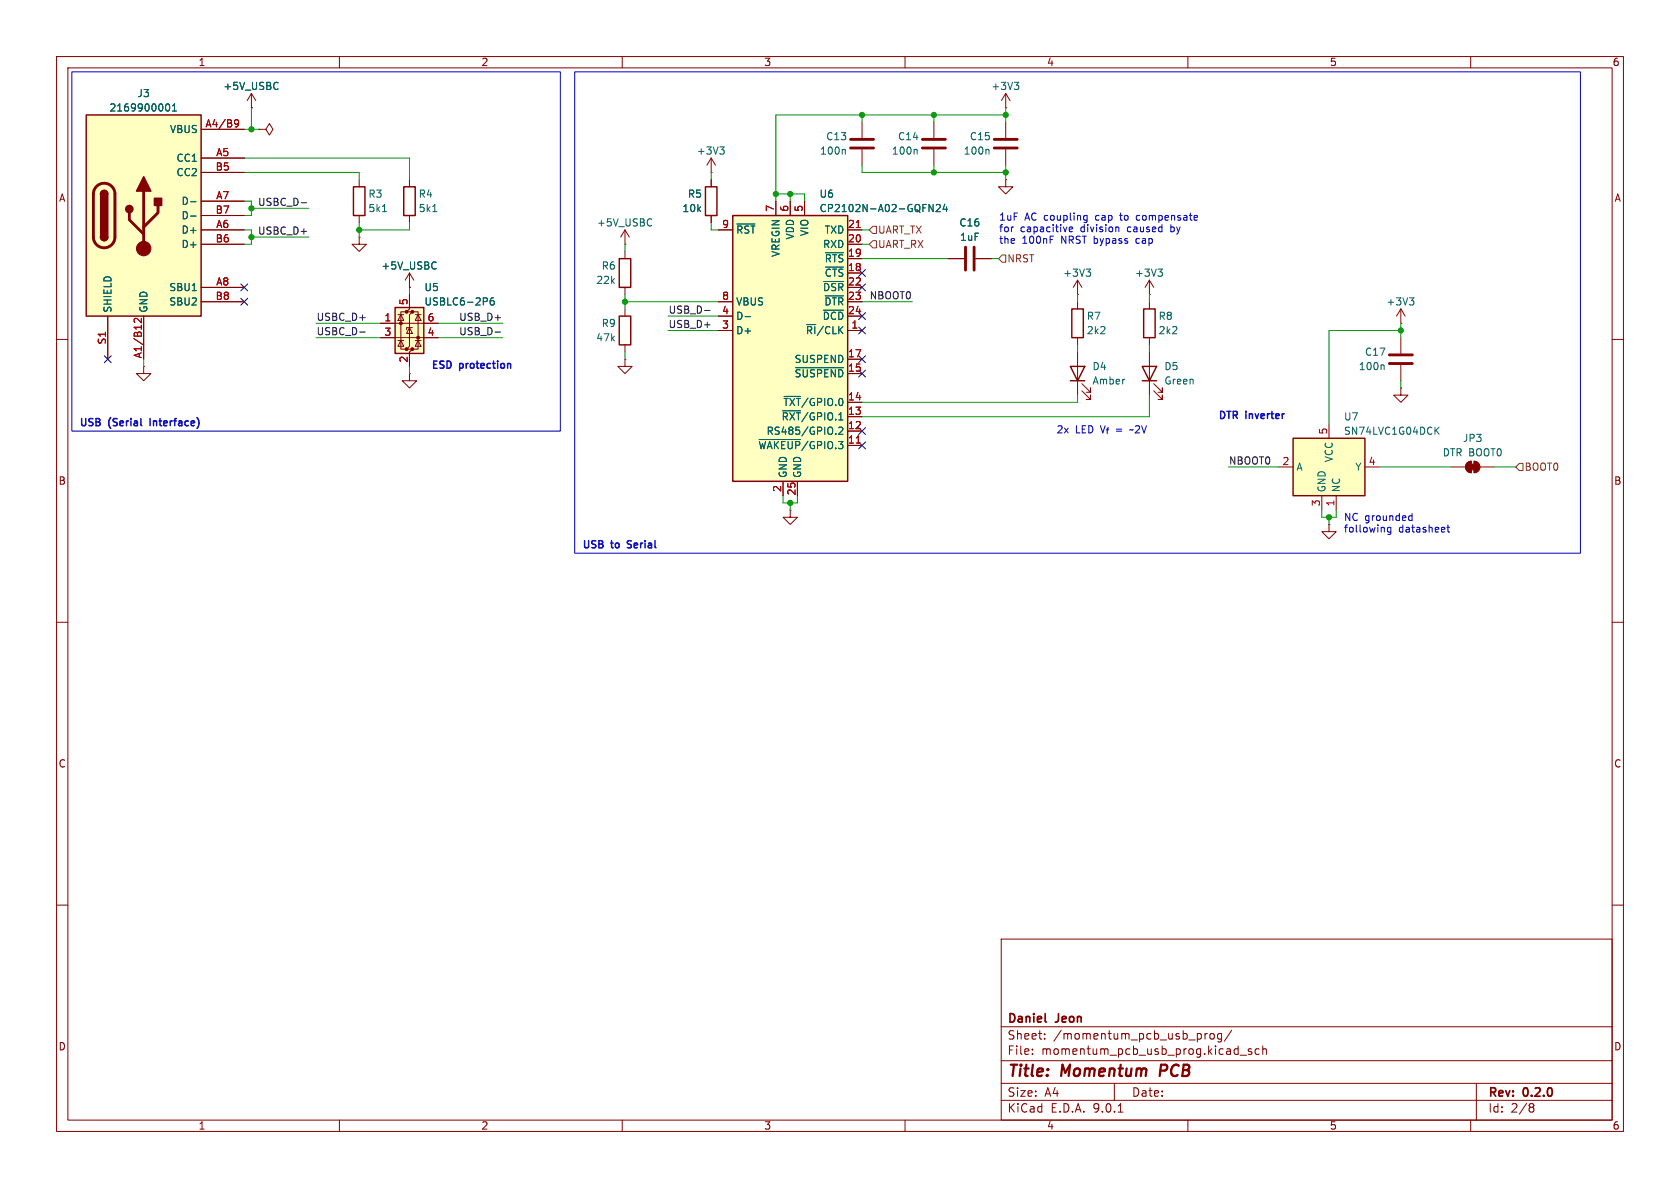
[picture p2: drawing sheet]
<svg xmlns="http://www.w3.org/2000/svg" width="297mm" height="210mm" viewBox="0 0 297 210" stroke-linecap="round" stroke-linejoin="round" font-family="sans-serif">
<g fill="none" stroke="#840000" stroke-width=".18">
<path d="M10 10h277v190h-277zM12 12h273v186h-273zM60 10v2M110 10v2M160 10v2M210 10v2M260 10v2M125.7 30.5h.1M125.7 27.9l-.7 1.3M125.7 27.9l.8 1.3M125.7 27.9v2.6M152.4 21.6v2.8"/>
<path d="M152.4 26.4v2.8M177.8 21.6v2.8M177.8 26.4v2.8M63.5 41.9v1.3h1.3l-1.3 1.3-1.3-1.3h1.3M63.5 41.9h.1M247.6 57.2h.1M247.6 54.6v2.6M247.6 59.7v2.8M247.6 54.6l-.7 1.3M247.6 54.6l.8 1.3M10 60h2M247.6 68.6v1.3h1.3l-1.3 1.2-1.2-1.2h1.2"/>
<path d="M247.6 68.6h.1M247.6 64.5v2.8M285 60h2M139.7 90.2v1.2h1.3l-1.3 1.3-1.3-1.3h1.3M139.7 90.2h.1M234.9 92.7v1.3h1.3l-1.3 1.3-1.2-1.3h1.2M234.9 92.7h.1M10 110h2M285 110h2M10 160h2M177 166h108v32h-108zM285 160h2"/>
<path d="M60 198v2M110 198v2M160 198v2M177 194.5h108M177 191.5h108M177 187.5h108M177 181.5h108M182.5 186.3v.1M182.5 185.5v.1M184.7 183.6v.1M184.7 182.8v.1M197 191.5v3"/>
<path d="M197.7 196.6h.8M210 198v2M213 182.7v1M213.5 182.7l-.3 .1-.2 .2M214 182.8l.4-.1 .3 .3v.4l-.3 .3-.4-.1-.1-.2v-.4zM216 182.8l-.5-.1-.3 .3v.4l.2 .2h.6M216 182.7v1.2l-.3 .3-.4-.1M217.7 182.1l-1.2 2M219.2 186.5h1.2M221.2 185.5l-.3-.1-.2 .2v.2l.5 .2v.3h-.5M222.6 185.5l-.4-.1-.3 .3v.4l.1 .2h.6M223.2 185.5l.3-.1 .3 .1 .1 .9"/>
<path d="M223.2 184.9v1.5M260 198v2M261 191.5v6.5M270.6 195.1l.4 .1 .2 .2-.3 .3M270.6 195.7h.3M270.9 195.7l.2 .2 .1 .4-.2 .2-.4 .1"/>
</g>
<path d="M205.3 188.2l-.3 2" fill="none" stroke="#840000" stroke-width=".4"/>
<path d="M184.8 180.6l.2 .1" fill="none" stroke="#840000" stroke-width=".3"/>
<path d="M127.2 26h.8l-.4 .5M127.8 26.5l.2 .2v.3l-.2 .2M149.3 26.4l.1 .2v.6M174.7 26.4l.1 .2v.6M249.2 52.6h.7l-.4 .5M249.7 53.1l.2 .3v.3l-.2 .2M244.5 64.5l.2 .2v.6" fill="none" stroke="#006464" stroke-width=".18"/>
<path d="M150.4 26.2h4M150.4 24.6h4M175.8 26.2h4M175.8 24.6h4M245.6 64.3h4.1M245.6 62.7h4.1" fill="none" stroke="#840000" stroke-width=".51"/>
<path d="M228.6 77.5h12.7v10.1h-12.7z" fill="#ffffc2"/>
<path d="M228.6 77.5h12.7v10.1h-12.7z" fill="none" stroke="#840000" stroke-width=".25"/>
<path d="M72.4 50.8h.1M72.4 48.3l-.8 1.2M72.4 48.3l.8 1.2M72.4 48.3v2.5M234.9 74.9v2.6M226.1 82.6h2.5M233.7 87.6v2.6M236.2 87.6v2.6M241.3 82.6h2.5" fill="none" stroke="#840000" stroke-width=".18"/>
<path d="M76.9 46.3l.2 .1M77.1 47.4l-.2 .2M253.9 76.1l.5 .7M254.4 75.5l-.7 .7" fill="none" stroke="#006464" stroke-width=".18"/>
<path d="M129.5 38.1h20.4v47h-20.4z" fill="#ffffc2"/>
<path d="M62.5 33h2v5.1h-2zM71.4 33h2v5.1h-2zM124.7 33h2v5.1h-2zM129.5 38.1h20.4v47h-20.4zM109.5 45.7h2v5.1h-2z" fill="none" stroke="#840000" stroke-width=".25"/>
<g fill="none" stroke="#840000" stroke-width=".18">
<path d="M63.5 31.8v1.2M63.5 38.1v1.3M72.4 31.8v1.2M72.4 38.1v1.3M125.7 31.8v1.2M125.7 38.1v1.3M137.2 35.6v2.5M139.7 35.6v2.5M142.2 35.6v2.5M110.5 43.2h.1M110.5 40.6v2.6M110.5 44.5v1.2"/>
<path d="M110.5 50.8v1.3M110.5 40.6l-.8 1.3M110.5 40.6l.8 1.3M127 40.6h2.5M127 53.3h2.5M127 55.9h2.5M127 58.4h2.5M149.9 40.6h2.5M149.9 53.3h2.5M149.9 55.9h2.5M149.9 58.4h2.5M149.9 43.2h2.5"/>
<path d="M149.9 45.7h2.5M149.9 48.3h2.5M149.9 50.8h2.5M167.6 45.7h2.8M172.5 45.7h2.8M72.4 66v1.3h1.3l-1.3 1.3-1.3-1.3h1.3M72.4 66h.1M149.9 63.5h2.5M149.9 66h2.5M149.9 71.1h2.5M149.9 73.7h2.5M149.9 76.2h2.5"/>
<path d="M149.9 78.7h2.5M138.4 85.1v2.5M141 85.1v2.5"/>
</g>
<g fill="none" stroke="#006464" stroke-width=".18">
<path d="M67.6 37.4h.7M76.5 37.4h.7M115 38.7l.2 .1M115.2 39.8l-.2 .1M130.3 39.6h3.2M164.2 36.1l.8 1.3v-1.3M165.5 36.3l.5-.2 .2 .4-.7 .9h.7M167 36.1l-.3 .9h.8M167.3 36.6v.8M131.7 56h1M145.6 54.8h3.5M145.6 49.8h3.5"/>
<path d="M145.9 52.3h3.2M145.9 44.7h3.2M145.9 47.2h3.2M134.2 77.7h7.3M138.3 72.6h3.2M138.6 70.1h2.9M140.6 65h8.5M147.7 76.7v.1M148.3 75.6l.5-.1 .2 .4-.8 .9h.8"/>
</g>
<path d="M151.4 40.2h.7M151.4 78.3h.7" fill="none" stroke="#a90000" stroke-width=".18"/>
<path d="M170.7 43.7v4.1M172.2 43.7v4.1" fill="none" stroke="#840000" stroke-width=".51"/>
<path d="M69.8 54.4h5.1v8.1h-5.1z" fill="#ffffc2"/>
<g fill="#840000" stroke="#840000" stroke-width=".18">
<circle cx="70.9" cy="57.1" r=".25"/>
<circle cx="71.9" cy="55.1" r=".25"/>
<circle cx="71.9" cy="61.7" r=".25"/>
<circle cx="72.9" cy="55.1" r=".25"/>
<circle cx="72.9" cy="61.7" r=".25"/>
<circle cx="73.9" cy="59.7" r=".25"/>
</g>
<g fill="none" stroke="#840000" stroke-width=".18">
<path d="M177.8 19.1h.1M177.8 16.5l-.8 1.3M177.8 16.5l.8 1.3M177.8 16.5v2.6M45.7 22.9h1.3l.6-1.1 .7 1.1-.7 1-.6-1M45.7 22.9h.1M67.3 57.2h10.2M67.3 59.7h10.2M70.4 55.6h1M70.9 55.6l.5 1h-1zM71.9 55.1h-1v6.6h1M72.4 52.1v2.5l-.5 .5h1l-.5 .5v5.6l-.5 .5h1l-.5 .5v2.6"/>
<path d="M72.4 57.9l.5 1h-1zM72.9 57.9h-1v.4M72.9 55.1h1v6.6h-1M73.4 55.6h1M73.9 55.6l.5 1h-1zM110.5 54.6v1.3M70.4 60.2h1M70.9 60.2l.5 1h-1zM73.4 60.2h1M73.9 60.2l.5 1h-1zM110.5 63.5v1.3h1.3l-1.3 1.2-1.3-1.2h1.3M110.5 63.5h.1"/>
<path d="M110.5 61v1.2"/>
</g>
<path d="M69.8 54.4h5.1v8.1h-5.1zM109.5 55.9h2v5.1h-2z" fill="none" stroke="#840000" stroke-width=".25"/>
<path d="M179.3 14.5h.8l-.4 .5M179.9 15l.2 .3v.3l-.2 .2M86 52.7l.2 .2-.2 .4M87.3 52.6l-.4 .1a.86 .86 0 0 0 0 1.2l.4-.1 .1-.4-.3-.3h-.2l-.2 .3" fill="none" stroke="#006464" stroke-width=".18"/>
<path d="M15.2 20.3h20.4v35.6h-20.4z" fill="#ffffc2"/>
<path d="M15.2 20.3h20.4v35.6h-20.4zM17.8 34.3a.64 .64 0 0 1 .6-.6 .64 .64 0 0 1 .6 .6M17.8 41.9a.64 .64 0 0 0 .6 .6 .64 .64 0 0 0 .6-.6M189.5 54.6h2v5.1h-2zM202.2 54.6h2v5.1h-2zM189.2 64.8h2.6l-1.3 2.5zM189.2 67.3h2.6M201.9 64.8h2.6l-1.3 2.5zM201.9 67.3h2.6" fill="none" stroke="#840000" stroke-width=".25"/>
<path d="M17.1 33a1.9 1.9 0 0 1 2-.5 1.9 1.9 0 0 1 1.2 1.8v7.6a1.91 1.91 0 0 1-1.9 1.9 1.91 1.91 0 0 1-1.9-1.9v-7.8l.2-.6zM22.9 37.6v1.3l2.5 2.5M25.4 33.8v10.1M27.9 36.3v1.3l-2.5 2.5M163.1 26.2h4M163.1 24.6h4" fill="none" stroke="#840000" stroke-width=".51"/>
<g fill="#840000" stroke="#840000" stroke-width=".25">
<path d="M17.8 34.3h1.2v7.6h-1.2z"/>
<path d="M18 33.8a.64 .64 0 0 1 .7-.1 .64 .64 0 0 1 .3 .6h-1.2z"/>
<path d="M17.8 41.9h1.2a.64 .64 0 0 1-.6 .6 .64 .64 0 0 1-.6-.6z"/>
<path d="M25.4 31.2l1.3 2.6h-2.6z"/>
<path d="M27.3 35.1h1.3v1.2h-1.3z"/>
<circle cx="22.9" cy="37" r=".63"/>
</g>
<g fill="#840000" stroke="#840000" stroke-width=".18">
<path d="M259.8 82h1.1v1.1h-1.1z"/>
<path d="M259.4 81.8l.7-.3v2.1a1.02 1.02 0 0 1-.9-.7 1.02 1.02 0 0 1 .2-1.1z"/>
<path d="M260.6 81.5a1.02 1.02 0 0 1 1 1.1 1.02 1.02 0 0 1-1 1z"/>
<circle cx="25.4" cy="43.9" r="1.27"/>
</g>
<g fill="none" stroke="#840000" stroke-width=".18">
<path d="M44.4 19.1h.1M44.4 16.5l-.7 1.3M44.4 16.5l.8 1.3M44.4 16.5v2.6M35.6 22.9h7.6M35.6 27.9h7.6M35.6 30.5h7.6M35.6 35.6h7.6M35.6 38.1h7.6M125.7 31.8v1.2M125.7 38.1v1.3M137.2 35.6v2.5"/>
<path d="M139.7 35.6v2.5M142.2 35.6v2.5M165.1 21.6v2.8M165.1 26.4v2.8M177.8 31.8v1.2h1.3l-1.3 1.3-1.3-1.3h1.3M177.8 31.8h.1M19 55.9v7.6M25.4 55.9v7.6M35.6 40.6h7.6M35.6 43.2h7.6M35.6 50.8h7.6M35.6 53.3h7.6"/>
<path d="M67.3 57.2h2.5M67.3 59.7h2.5M72.4 50.8h.1M72.4 52.1v2.5M74.9 57.2h2.6M74.9 59.7h2.6M127 40.6h2.5M127 53.3h2.5M127 55.9h2.5M127 58.4h2.5M149.9 40.6h2.5M149.9 43.2h2.5"/>
<path d="M149.9 50.8h2.5M149.9 53.3h2.5M149.9 45.7h2.5M149.9 55.9h2.5M149.9 58.4h2.5M149.9 48.3h2.5M167.6 45.7h2.8M172.5 45.7h2.8M190.5 52.1h.1M190.5 49.5l-.8 1.3M190.5 49.5l.8 1.3M190.5 49.5v2.6"/>
<path d="M190.5 53.3v1.3M190.5 59.7v1.3M203.2 52.1h.1M203.2 49.5l-.8 1.3M203.2 49.5l.8 1.3M203.2 49.5v2.6M203.2 53.3v1.3M203.2 59.7v1.3M25.4 64.8v1.2h1.3l-1.3 1.3-1.3-1.3h1.3M25.4 64.8h.1M72.4 62.2v2.6M149.9 63.5h2.5"/>
<path d="M149.9 66h2.5M149.9 71.1h2.5M149.9 73.7h2.5M149.9 76.2h2.5M149.9 78.7h2.5M190.5 62.2v7.7M191.3 69.1l1.5 1.5v-.7v.7h-.8M191.3 67.8l1.5 1.5v-.7v.7h-.8M203.2 62.2v7.7M204 69.1l1.5 1.5v-.7v.7h-.8M204 67.8l1.5 1.5v-.7v.7h-.8M138.4 85.1v2.5"/>
<path d="M141 85.1v2.5M256.5 82.6h2.6M259.4 81.8l.7-.3v2.1a1.02 1.02 0 0 1-.9-.7 1.02 1.02 0 0 1 .2-1.1zM260.6 81.5a1.02 1.02 0 0 1 1 1.1 1.02 1.02 0 0 1-1 1zM261.6 82.6h2.6"/>
</g>
<path d="M41.5 21.3l.2-.1 .4 .1a.84 .84 0 0 1-.3 1.1h-.2M42.2 21.7l-.3 .3-.4-.2M25 56.3v.8l-.9-.8-.4 .2 .1 .5M151.4 40.2h.7M151.4 78.3h.7" fill="none" stroke="#a90000" stroke-width=".18"/>
<g fill="none" stroke="#006464" stroke-width=".18">
<path d="M29.3 18.6l.3-.2a.68 .68 0 0 1 .4 .6 .68 .68 0 0 1-.4 .6l-.3-.2M30.5 19.6h.7M30.5 18.7l.3-.3v1.2M48.9 14.5l.3 .2M49.2 15.7l-.3 .1M33.7 35.7h.9M33.7 38.2h.9M130.3 39.6h3.2M162 26.4l.1 .2v.6M164.2 36.1l.8 1.3v-1.3M165.5 36.3l.5-.2 .2 .4-.7 .9h.7M167 36.1l-.3 .9h.8"/>
<path d="M167.3 36.6v.8M76.9 46.3l.2 .1M77.1 47.4l-.2 .2M86 52.7l.2 .2-.2 .4M87.3 52.6l-.4 .1a.86 .86 0 0 0 0 1.2l.4-.1 .1-.4-.3-.3h-.2l-.2 .3M131.7 56h1M145.6 54.8h3.5M145.6 49.8h3.5M145.9 52.3h3.2M145.9 44.7h3.2M145.9 47.2h3.2M192 47.6h.8l-.4 .5"/>
<path d="M192.6 48.1l.2 .2v.3l-.2 .2M204.7 47.6h.8l-.4 .5M205.3 48.1l.2 .2v.3l-.2 .2M134.2 77.7h7.3M138.3 72.6h3.2M138.6 70.1h2.9M140.6 65h8.5M147.7 76.7v.1M148.3 75.6l.5-.1 .2 .4-.8 .9h.8"/>
</g>
<path d="M154.3 42.5h.6v1.3h-.6l-.6-.6zM154.3 40h.6v1.3h-.6l-.6-.7zM177.2 45.1h.6v1.3h-.6l-.7-.7zM268.6 81.9h.6v1.3h-.6l-.6-.6z" fill="none" stroke="#725600" stroke-width=".18"/>
<path d="M53.2 35.8h1M63.6 58.7h1M87.5 58.7h1M124.6 54.9h.9" fill="none" stroke="#0f0f0f" stroke-width=".18"/>
<g fill="none" stroke="#009600" stroke-width=".18">
<path d="M44.4 19.1v3.8M177.8 19.1v2.5M43.2 35.6h1.2v2.5h-1.2M43.2 30.5h20.3v1.3M43.2 22.9h2.5M43.2 27.9h29.2v3.9M44.4 36.8h10.2M63.5 39.4v2.5M72.4 39.4v1.2h-8.9M125.7 39.4v1.2h1.3M125.7 30.5v1.3M137.2 34.3h5v1.3"/>
<path d="M139.7 34.3v1.3M152.4 20.3v1.3M152.4 29.2v1.3h25.4M165.1 20.3v1.3M165.1 29.2v1.3M177.8 20.3h-40.6v15.3M177.8 29.2v2.6M43.2 40.6h1.2v2.6h-1.2M44.4 41.9h10.2M55.9 59.7h11.4M55.9 57.2h11.4M72.4 50.8v1.3"/>
<path d="M77.5 59.7h11.4M77.5 57.2h11.4M110.5 53.3h16.5M110.5 43.2v1.3M110.5 52.1v2.5M118.1 58.4h8.9M118.1 55.9h8.9M152.4 53.3h8.9M152.4 43.2h1.3M152.4 45.7h15.2M152.4 40.6h1.3M175.3 45.7h1.2"/>
<path d="M190.5 52.1v1.2M203.2 52.1v1.2M247.6 57.2v2.5M247.6 58.4h-12.7v16.5M25.4 63.5v1.3M72.4 64.8v1.2M110.5 62.2v1.3M190.5 61v1.2M190.5 69.9v1.2h-38.1M203.2 61v1.2M203.2 69.9v3.8h-50.8M247.6 67.3v1.3"/>
<path d="M138.4 87.6v1.3h2.6v-1.3M139.7 88.9v1.3M217.2 82.6h8.9M233.7 90.2v1.2h2.5v-1.2M234.9 91.4v1.3M243.8 82.6h12.7M264.2 82.6h3.8"/>
</g>
<g fill="none" stroke="#000084" stroke-width=".18">
<path d="M42.6 52.7l1.2 1.2M42.6 50.2l1.2 1.2M43.8 52.7l-1.2 1.2M43.8 50.2l-1.2 1.2M151.8 55.3l1.2 1.2M151.8 47.7l1.2 1.2M151.8 50.2l1.2 1.2M151.8 57.8l1.2 1.2M153 55.3l-1.2 1.2M153 47.7l-1.2 1.2M153 50.2l-1.2 1.2M153 57.8l-1.2 1.2"/>
<path d="M18.4 62.9l1.3 1.2M19.7 62.9l-1.3 1.2M151.8 78.1l1.2 1.2M151.8 75.6l1.2 1.2M151.8 65.4l1.2 1.2M151.8 62.9l1.2 1.2M153 78.1l-1.2 1.2M153 75.6l-1.2 1.2M153 65.4l-1.2 1.2M153 62.9l-1.2 1.2"/>
</g>
<g fill="none" stroke="#0000c2" stroke-width=".18">
<path d="M12.7 12.7h86.4v63.5h-86.4zM101.6 12.7h177.8v85.1h-177.8zM191.8 38.1h.4M192.2 38.1v1l-.1 .2h-.3M192.2 38.9h-.4M197.9 38.1h.5M201.1 38.1l-.2 .2v.4l.2 .2M189.1 40.2v.7h.5M189.6 40.2v.2l-.6 .1M197.4 40.1l.4 .2v.7M199.9 75.9l-.2 .1M245.4 93.3l-.1 .2v.4l.2 .2 .4-.1"/>
<path d="M245.9 93.2v1l-.3 .3-.3-.1M249.3 91.2h.3M249.6 90.7v1.3M249.6 92h-.3M255.8 93.2h.5M256 92.8v1.1l.3 .2"/>
</g>
<path d="M26.5 74v1.3M110.9 96.8h.2M111 95.7v.4" fill="none" stroke="#0000c2" stroke-width=".25"/>
<g fill="#009600" stroke="#009600" stroke-width=".18">
<circle cx="44.4" cy="22.9" r=".46"/>
<circle cx="44.4" cy="41.9" r=".46"/>
<circle cx="44.4" cy="36.8" r=".46"/>
<circle cx="152.4" cy="20.3" r=".46"/>
<circle cx="165.1" cy="20.3" r=".46"/>
<circle cx="165.1" cy="30.5" r=".46"/>
<circle cx="110.5" cy="53.3" r=".46"/>
<circle cx="139.7" cy="88.9" r=".46"/>
<circle cx="139.7" cy="34.3" r=".46"/>
<circle cx="137.2" cy="34.3" r=".46"/>
<circle cx="177.8" cy="20.3" r=".46"/>
<circle cx="177.8" cy="30.5" r=".46"/>
<circle cx="234.9" cy="91.4" r=".46"/>
<circle cx="247.6" cy="58.4" r=".46"/>
<circle cx="63.5" cy="40.6" r=".46"/>
</g>
<g font-size="2.8" fill="#840000">
<text x="178" y="190.9">Title:</text>
<text x="187.7" y="190.9">Momentum</text>
<text x="205.9" y="190.9">PCB</text>
</g>
<g font-size="2.1" fill="#840000">
<text x="178" y="184">Sheet:</text>
<text x="178" y="181.2">Daniel</text>
<text x="186.2" y="184">/momentum_pcb_usb_prog/</text>
<text x="186.7" y="181.2">Jeon</text>
<text x="178" y="186.7">File:</text>
<text x="184.1" y="186.7">momentum_pcb_usb_prog.kicad_sch</text>
<text x="178" y="196.9">KiCad</text>
<text x="178" y="194.1">Size:</text>
<text x="184.7" y="194.1">A4</text>
<text x="185.7" y="196.9">E.D.A.</text>
<text x="193.3" y="196.9">9.0.1</text>
<text x="200" y="194.1">Date:</text>
<text x="263" y="194.3">Rev:</text>
<text x="263" y="196.9">Id:</text>
<text x="267.1" y="196.9">2/8</text>
<text x="269.4" y="194.3">0.2.0</text>
</g>
<g font-size="1.8" fill="#840000">
<text x="35" y="11.9">1</text>
<text x="85" y="11.9">2</text>
<text x="135" y="11.9">3</text>
<text x="185" y="11.9">4</text>
<text x="235" y="11.9">5</text>
<text x="285" y="11.9">6</text>
<text x="10.3" y="35.9">A</text>
<text x="285.3" y="35.9">A</text>
<text x="10.3" y="85.9">B</text>
<text x="285.3" y="85.9">B</text>
<text x="10.3" y="135.9">C</text>
<text x="285.3" y="135.9">C</text>
<text x="10.3" y="185.9">D</text>
<text x="285.3" y="185.9">D</text>
<text x="35" y="199.9">1</text>
<text x="85" y="199.9">2</text>
<text x="135" y="199.9">3</text>
<text x="185" y="199.9">4</text>
<text x="235" y="199.9">5</text>
<text x="285" y="199.9">6</text>
</g>
<g font-size="1.8" fill="#006464">
<text x="24.2" y="17.4">J3</text>
<text x="39.4" y="16.1">+5V_USBC</text>
<text x="175.2" y="16.1">+3V3</text>
<text x="19.3" y="19.9">2169900001</text>
<text x="30" y="23.7">VBUS</text>
<text x="31.1" y="28.8">CC1</text>
<text x="123.1" y="27.5">+3V3</text>
<text x="144.9" y="27.5">100n</text>
<text x="146" y="25">C13</text>
<text x="157.6" y="27.5">100n</text>
<text x="158.7" y="25">C14</text>
<text x="170.3" y="27.5">100n</text>
<text x="171.4" y="25">C15</text>
<text x="31.1" y="31.3">CC2</text>
<text x="65" y="35.2">R3</text>
<text x="73.9" y="35.2">R4</text>
<text x="121.5" y="35.2">R5</text>
<text x="144.8" y="35.2">U6</text>
<text x="32" y="36.4">D-</text>
<text x="32" y="39">D-</text>
<text x="32" y="41.5">D+</text>
<text x="65" y="37.7">5k1</text>
<text x="73.9" y="37.7">5k1</text>
<text x="105.4" y="40.2">+5V_USBC</text>
<text x="120.5" y="37.7">10k</text>
<text x="130" y="41.5">~{RST}</text>
<text x="143.1" y="41.8" transform="rotate(-90 143.1 41.8)">VIO</text>
<text x="144.8" y="37.7">CP2102N-A02-GQFN24</text>
<text x="145.7" y="41.5">TXD</text>
<text x="169.5" y="40.2">C16</text>
<text x="32" y="44">D+</text>
<text x="67.3" y="47.9">+5V_USBC</text>
<text x="106.3" y="47.9">R6</text>
<text x="138" y="45.5" transform="rotate(-90 138 45.5)">VREGIN</text>
<text x="140.6" y="42.4" transform="rotate(-90 140.6 42.4)">VDD</text>
<text x="145.4" y="44">RXD</text>
<text x="145.7" y="46.6">~{RTS}</text>
<text x="169.6" y="42.8">1uF</text>
<text x="29.8" y="51.7">SBU1</text>
<text x="74.9" y="51.7">U5</text>
<text x="105.3" y="50.4">22k</text>
<text x="145.4" y="51.7">~{DSR}</text>
<text x="145.7" y="49.1">~{CTS}</text>
<text x="187.9" y="49.1">+3V3</text>
<text x="200.6" y="49.1">+3V3</text>
<text x="19.9" y="55.4" transform="rotate(-90 19.9 55.4)">SHIELD</text>
<text x="26.3" y="55.4" transform="rotate(-90 26.3 55.4)">GND</text>
<text x="29.8" y="54.2">SBU2</text>
<text x="74.9" y="54.2">USBLC6-2P6</text>
<text x="106.3" y="58">R9</text>
<text x="130" y="54.2">VBUS</text>
<text x="130" y="56.7">D-</text>
<text x="130" y="59.3">D+</text>
<text x="142.4" y="59.3">~{RI}/CLK</text>
<text x="145.3" y="56.7">~{DCD}</text>
<text x="145.6" y="54.2">~{DTR}</text>
<text x="192" y="56.7">R7</text>
<text x="192" y="59.3">2k2</text>
<text x="204.7" y="56.7">R8</text>
<text x="204.7" y="59.3">2k2</text>
<text x="245" y="54.2">+3V3</text>
<text x="105.3" y="60.6">47k</text>
<text x="140.4" y="64.4">SUSPEND</text>
<text x="193" y="65.6">D4</text>
<text x="205.7" y="65.6">D5</text>
<text x="240.1" y="65.6">100n</text>
<text x="241.2" y="63.1">C17</text>
<text x="138.4" y="72">~{TXT}/GPIO.0</text>
<text x="140.4" y="66.9">~{SUSPEND}</text>
<text x="193" y="68.2">Amber</text>
<text x="205.7" y="68.2">Green</text>
<text x="135.4" y="77.1">RS485/GPIO.2</text>
<text x="138.1" y="74.5">~{RXT}/GPIO.1</text>
<text x="237.5" y="74.5">U7</text>
<text x="237.5" y="77.1">SN74LVC1G04DCK</text>
<text x="134" y="79.6">~{WAKEUP}/GPIO.3</text>
<text x="229.1" y="83.4">A</text>
<text x="235.8" y="81.8" transform="rotate(-90 235.8 81.8)">VCC</text>
<text x="239.5" y="83.4">Y</text>
<text x="255" y="80.9">DTR BOOT0</text>
<text x="258.5" y="78.3">JP3</text>
<text x="139.3" y="84.6" transform="rotate(-90 139.3 84.6)">GND</text>
<text x="141.8" y="84.6" transform="rotate(-90 141.8 84.6)">GND</text>
<text x="234.5" y="87.1" transform="rotate(-90 234.5 87.1)">GND</text>
<text x="237.1" y="87.1" transform="rotate(-90 237.1 87.1)">NC</text>
</g>
<g font-size="1.8" fill="#a90000">
<text x="36.2" y="22.6">A4/B9</text>
<text x="38.1" y="27.7">A5</text>
<text x="38" y="30.2">B5</text>
<text x="38.1" y="35.3">A7</text>
<text x="38" y="37.8">B7</text>
<text x="38.1" y="40.4">A6</text>
<text x="127.6" y="40.4">9</text>
<text x="136.9" y="37.5" transform="rotate(-90 136.9 37.5)">7</text>
<text x="139.4" y="37.5" transform="rotate(-90 139.4 37.5)">6</text>
<text x="142" y="37.5" transform="rotate(-90 142 37.5)">5</text>
<text x="149.8" y="40.4">21</text>
<text x="38" y="42.9">B6</text>
<text x="149.8" y="42.9">20</text>
<text x="149.8" y="45.5">19</text>
<text x="38" y="53.1">B8</text>
<text x="38.1" y="50.5">A8</text>
<text x="127.6" y="53.1">8</text>
<text x="149.8" y="48">18</text>
<text x="149.8" y="50.5">22</text>
<text x="149.8" y="53.1">23</text>
<text x="67.9" y="56.9">1</text>
<text x="67.9" y="59.4">3</text>
<text x="72.1" y="54" transform="rotate(-90 72.1 54)">5</text>
<text x="75.5" y="56.9">6</text>
<text x="75.5" y="59.4">4</text>
<text x="127.6" y="55.6">4</text>
<text x="127.6" y="58.2">3</text>
<text x="149.8" y="55.6">24</text>
<text x="150.4" y="58.2">1</text>
<text x="18.8" y="61" transform="rotate(-90 18.8 61)">S1</text>
<text x="25.1" y="63.5" transform="rotate(-90 25.1 63.5)">A1/B12</text>
<text x="72.1" y="64.2" transform="rotate(-90 72.1 64.2)">2</text>
<text x="149.8" y="63.2">17</text>
<text x="149.8" y="65.8">15</text>
<text x="149.8" y="70.9">14</text>
<text x="149.8" y="73.4">13</text>
<text x="149.8" y="75.9">12</text>
<text x="234.7" y="76.9" transform="rotate(-90 234.7 76.9)">5</text>
<text x="149.8" y="78.5">11</text>
<text x="226.6" y="82.3">2</text>
<text x="241.9" y="82.3">4</text>
<text x="138.2" y="87.1" transform="rotate(-90 138.2 87.1)">2</text>
<text x="140.7" y="87.7" transform="rotate(-90 140.7 87.7)">25</text>
<text x="233.4" y="89.6" transform="rotate(-90 233.4 89.6)">3</text>
<text x="236" y="89.6" transform="rotate(-90 236 89.6)">1</text>
</g>
<g font-size="1.8" fill="#0f0f0f">
<text x="45.5" y="41.6">USBC_D+</text>
<text x="45.5" y="36.5">USBC_D-</text>
<text x="153.6" y="53">NBOOT0</text>
<text x="55.9" y="56.8">USBC_D+</text>
<text x="55.9" y="59.3">USBC_D-</text>
<text x="81.1" y="56.8">USB_D+</text>
<text x="81.1" y="59.3">USB_D-</text>
<text x="118.1" y="58.1">USB_D+</text>
<text x="118.1" y="55.5">USB_D-</text>
<text x="217.2" y="82.2">NBOOT0</text>
</g>
<g font-size="1.8" fill="#725600">
<text x="155.1" y="41.5">UART_TX</text>
<text x="155.1" y="44">UART_RX</text>
<text x="178" y="46.6">NRST</text>
<text x="269.4" y="83.4">BOOT0</text>
</g>
<g font-size="1.8" fill="#0000c2">
<text x="176.5" y="39.2">1uF</text>
<text x="176.5" y="41.3">for</text>
<text x="180.4" y="41.3">capacitive</text>
<text x="181.2" y="39.2">AC coupling</text>
<text x="191.2" y="41.3">division</text>
<text x="194" y="39.2">cap</text>
<text x="198.6" y="39.2">to</text>
<text x="199.6" y="41.3">caused</text>
<text x="201.7" y="39.2">compensate</text>
<text x="207.5" y="41.3">by</text>
<text x="176.5" y="43.3">the</text>
<text x="180.7" y="43.3">100nF</text>
<text x="187.7" y="43.3">NRST bypass</text>
<text x="201.4" y="43.3">cap</text>
<text x="76.2" y="65.5">ESD</text>
<text x="81.3" y="65.5">protection</text>
<text x="14" y="75.7">USB</text>
<text x="19.3" y="75.7">(Serial</text>
<text x="27.1" y="75.7">Interface)</text>
<text x="186.7" y="76.8">2x</text>
<text x="190.1" y="76.8">LED V_{f}</text>
<text x="197.6" y="76.8">=</text>
<text x="200.4" y="76.8">~2V</text>
<text x="215.2" y="74.4">DTR</text>
<text x="220.1" y="74.4">inverter</text>
<text x="237.5" y="92.3">NC grounded</text>
<text x="237.5" y="94.4">following</text>
<text x="247.3" y="94.4">datasheet</text>
<text x="102.9" y="97.3">USB</text>
<text x="108.2" y="97.3">to</text>
<text x="111.5" y="97.3">Serial</text>
</g>
</svg>
